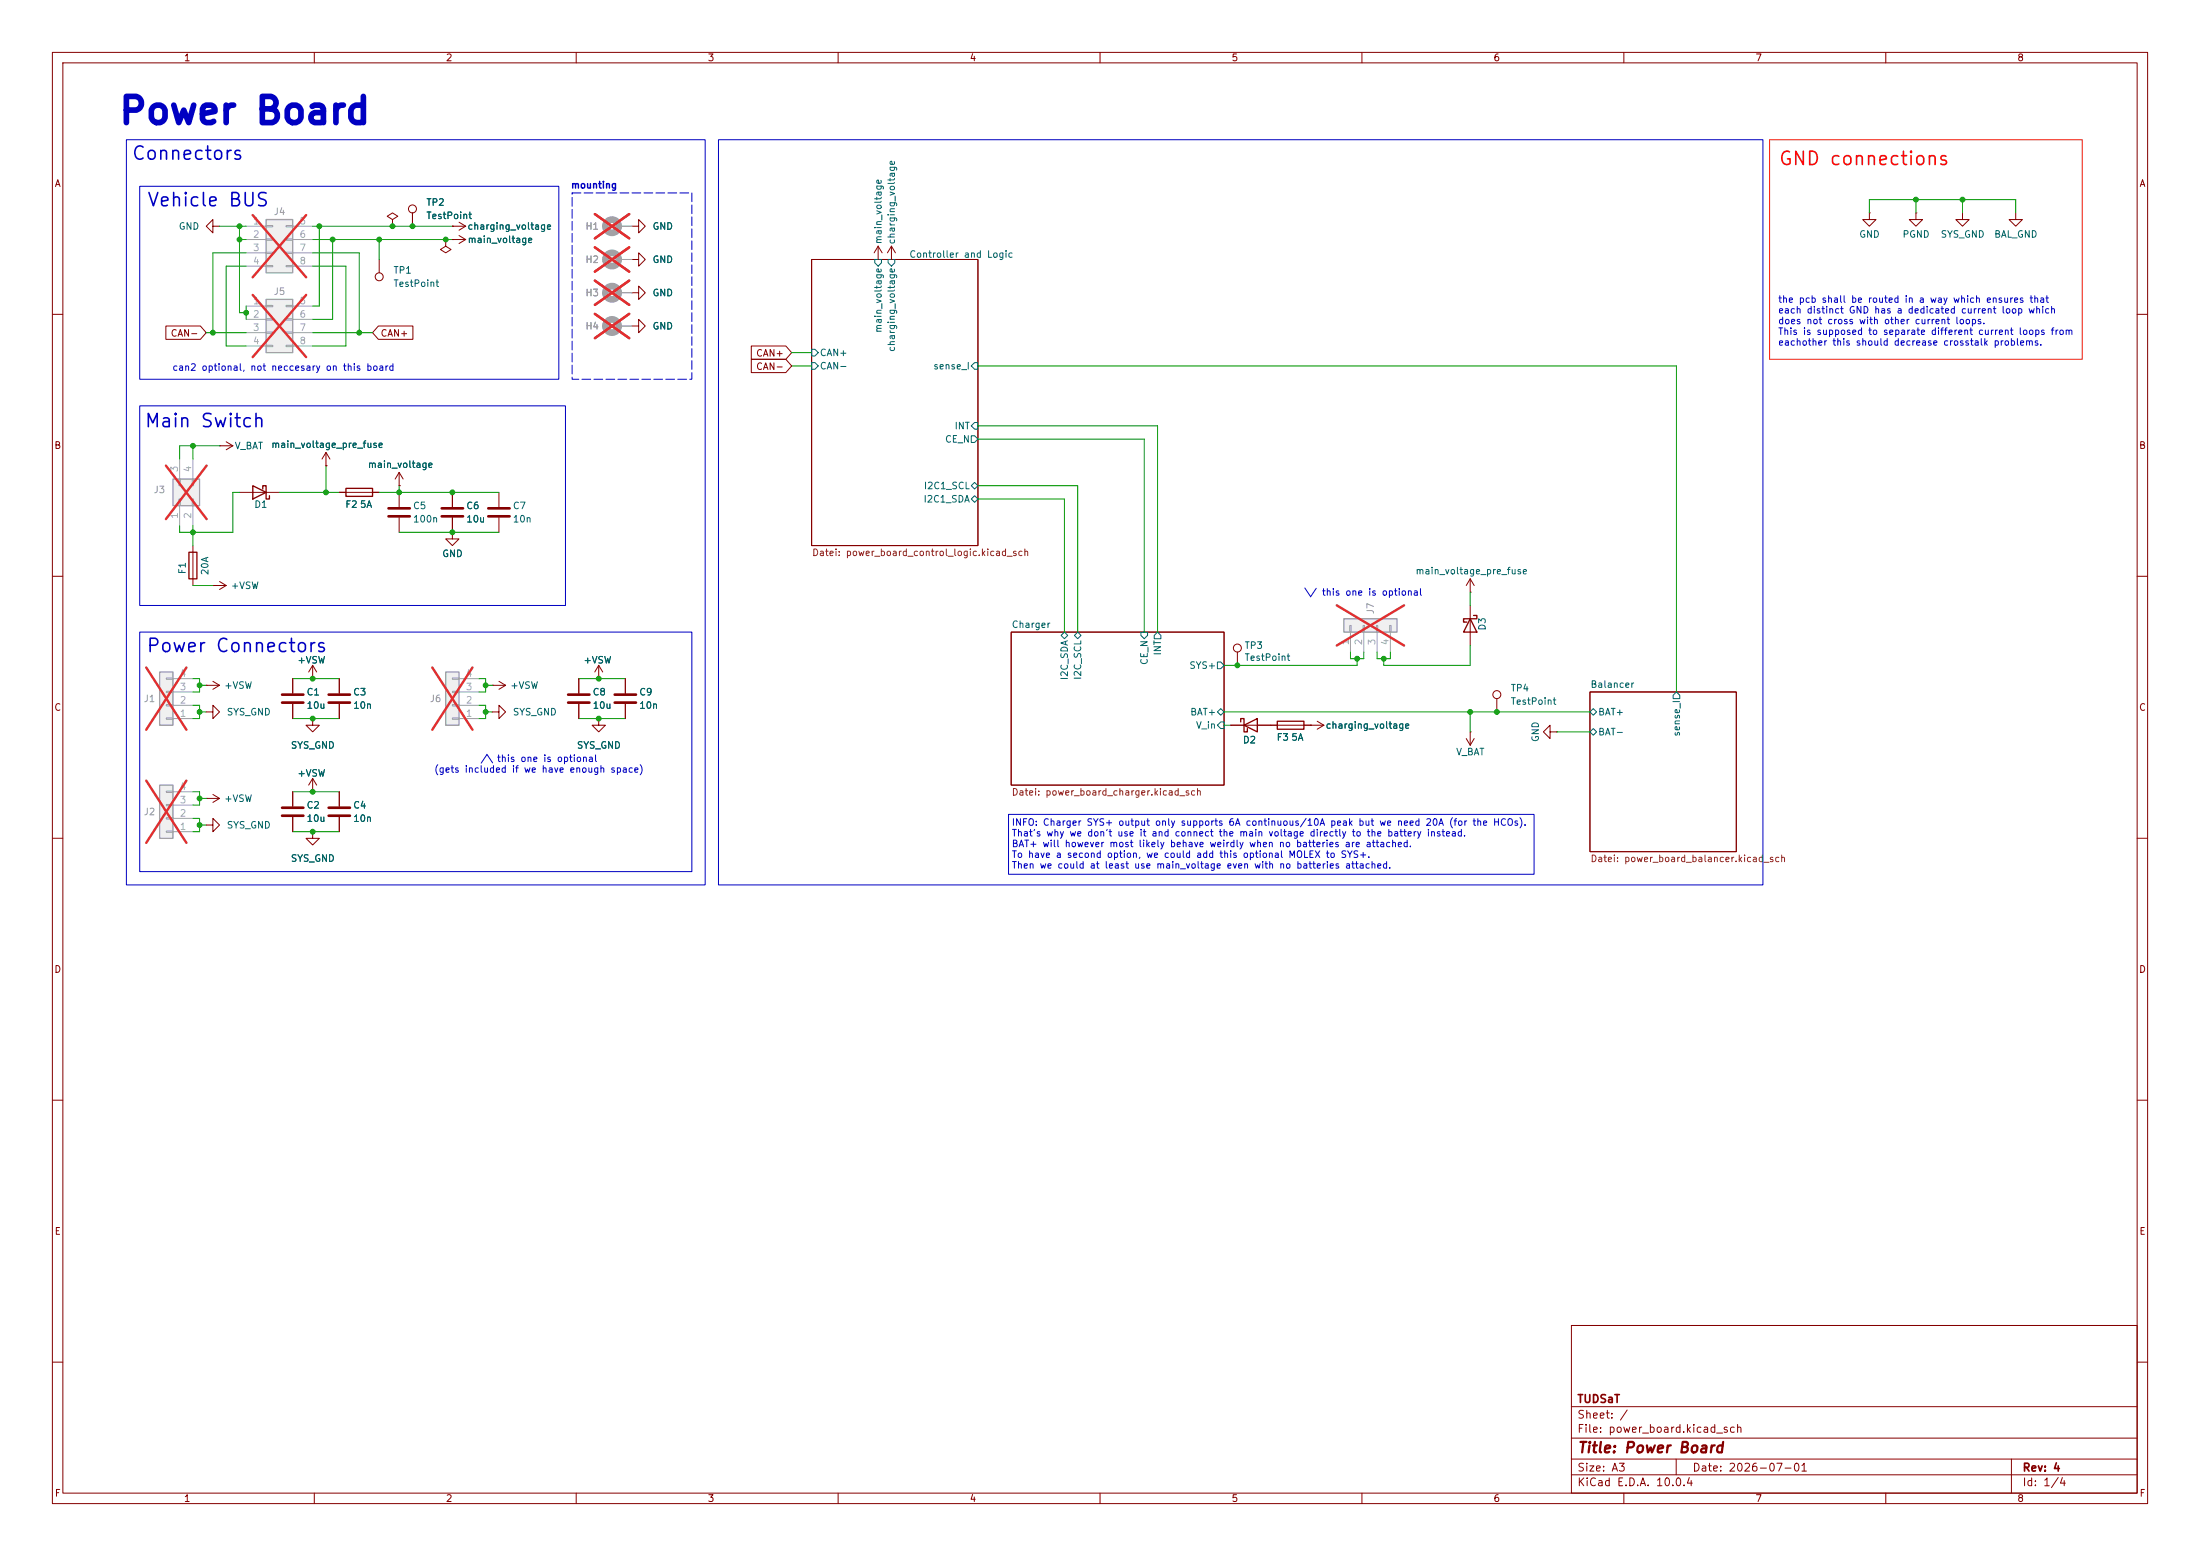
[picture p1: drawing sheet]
<svg xmlns="http://www.w3.org/2000/svg" width="420mm" height="297mm" viewBox="0 0 420 297" stroke-linecap="round" stroke-linejoin="round" font-family="sans-serif">
<g fill="none" stroke="#840000" stroke-width=".19">
<path d="M10 10h400v277h-400zM12 12h396v273h-396zM60 10v2M110 10v2M160 10v2M210 10v2M260 10v2M310 10v2M360 10v2M120.6 55.9h1.3v-1.3l1.3 1.3-1.3 1.3v-1.3M154.9 49.5h31.8v54.6h-31.8zM356.9 40.6v1.3h1.2l-1.2 1.3-1.3-1.3h1.3"/>
<path d="M356.9 40.6h.1M365.8 40.6v1.3h1.2l-1.2 1.3-1.3-1.3h1.3M365.8 40.6h.1M374.6 40.6v1.3h1.3l-1.3 1.3-1.2-1.3h1.2M384.8 40.6v1.3h1.3l-1.3 1.3-1.3-1.3h1.3M10 60h2M408 60h2M41.9 85.1h.1M41.9 85.1h2.5M43.2 84.3l1.2 .8M44.4 85.1l-1.2 .8M45.7 94h7.6"/>
<path d="M10 110h2M36.8 104.1v7.7M40.6 111.8h.1M40.6 111.8h2.6M41.9 111l1.3 .8M43.2 111.8l-1.3 .7M408 110h2M39.4 135.9h1.2v-1.3l1.3 1.3-1.3 1.3v-1.3M59.7 137.2v1.2h1.3l-1.3 1.3-1.3-1.3h1.3M59.7 129.5h.1M59.7 127l-.8 1.3M59.7 127l.8 1.3"/>
<path d="M59.7 127v2.5M110.5 129.5v2.8M110.5 134.4v2.8M114.3 129.5h.1M114.3 137.2v1.2h1.3l-1.3 1.3-1.3-1.3h1.3M114.3 127l-.8 1.3M114.3 127l.8 1.3M114.3 127v2.5M119.4 129.5v2.8M119.4 134.4v2.8M193 120.7h40.7v29.2h-40.7zM234.9 138.4h17.8"/>
<path d="M250.2 138.4h.1M251.5 137.7l1.2 .7M252.7 138.4l-1.2 .8M285.7 133.4v2.5M295.9 139.7v-1.3l-1.3 1.3 1.3 1.3v-1.3h1.3M297.2 139.7h.1M303.5 132.1h28v30.5h-28zM10 160h2M39.4 157.5h1.2v-1.3l1.3 1.3-1.3 1.3v-1.3M55.9 151.1v2.8M55.9 156v2.8M408 160h2"/>
<path d="M10 210h2M408 210h2M300 253h108v32h-108zM10 260h2M300 278.5h108M300 274.5h108M300 268.5h108M320 278.5v3M384 278.5v6.5M408 260h2M60 285v2M110 285v2"/>
<path d="M160 285v2M210 285v2M260 285v2M300 281.5h108M310 285v2M360 285v2"/>
<circle cx="285.8" cy="132.6" r=".76"/>
</g>
<g fill="none" stroke="#006464" stroke-width=".19">
<path d="M167 49.5h1.3v.7l-.7 .6-.6-.6zM169.5 49.5h1.3v.7l-.6 .6-.7-.6zM154.9 69.2h.7l.6 .7-.6 .6h-.7zM154.9 66.7h.7l.6 .6-.6 .6h-.7zM186.1 69.2h.6v1.3h-.6l-.7-.6zM185.4 83.2h.7l.6 .6-.6 .7h-.7zM186.1 80.6h.6v1.3h-.6l-.7-.6zM186.1 94.6l.6 .7-.6 .6-.7-.6zM186.1 92.1l.6 .6-.6 .6-.7-.6zM203.2 120.7l.6 .6-.6 .6-.6-.6zM205.7 120.7l.7 .6-.7 .6-.6-.6zM217.8 120.7h1.3v.6l-.7 .6-.6-.6z"/>
<path d="M221 120.7l.6 .6v.6h-1.3v-.6zM232.4 126.4h.6l.7 .6-.7 .6h-.6zM232.4 135.9l.6-.6 .7 .6-.7 .6zM233 137.8h.7v1.3h-.7l-.6-.7zM303.5 135.9l.7-.6 .6 .6-.6 .6zM303.5 139.7l.7-.6 .6 .6-.6 .6zM320 132.1l.7 .6v.7h-1.3v-.7z"/>
</g>
<path d="M48.3 92.7l2.5 1.3-2.5 1.3zM50.2 93.3v-.6h.6v2.6h.6v-.7M36.1 105.4h1.5v5.1h-1.5zM236.9 137.8v-.6h.6v2.5h.6v-.6M237.5 138.4l2.5-1.2v2.5zM243.8 137.7h5.1v1.5h-5.1z" fill="none" stroke="#840000" stroke-width=".25"/>
<path d="M108.5 132.6h4M108.5 134.1h4M117.3 132.6h4.1M117.3 134.1h4.1M53.8 154.2h4.1M53.8 155.7h4.1" fill="none" stroke="#840000" stroke-width=".51"/>
<path d="M256.5 118.1h10.2v2.6h-10.2z" fill="#f0f0f0"/>
<path d="M256.5 118.1h10.2v2.6h-10.2z" fill="none" stroke="#a1a1a1" stroke-width=".25"/>
<path d="M118.1 55.9h2.5M118.1 49.5h2.5M118.1 43.2h2.5M118.1 62.2h2.5M257.7 119.4h.2v1.3h-.2zM260.2 119.4h.3v1.3h-.3zM262.8 119.4h.2v1.3h-.2zM265.3 119.4h.3v1.3h-.3zM257.8 120.7v3.8M260.3 120.7v3.8M262.9 120.7v3.8M265.4 120.7v3.8" fill="none" stroke="#a1a1a1" stroke-width=".19"/>
<path d="M113.6 53.6l6.5 4.6M113.6 59.9l6.5 4.6M113.6 47.2l6.5 4.6M113.6 40.9l6.5 4.6M120.1 53.6l-6.5 4.6M120.1 59.9l-6.5 4.6M120.1 47.2l-6.5 4.6M120.1 40.9l-6.5 4.6M255.2 115.5l12.8 7.7M268 115.5l-12.8 7.7" fill="none" stroke="#e12e31" stroke-width=".46"/>
<g fill="none" stroke="#840000" stroke-width=".19">
<path d="M120.6 43.2h1.3v-1.3l1.3 1.3-1.3 1.3v-1.3M120.6 49.5h1.3v-1.2l1.3 1.2-1.3 1.3v-1.3M120.6 62.2h1.3v-1.2l1.3 1.2-1.3 1.3v-1.3M86.4 94v2.8M86.4 98.8v2.8M280.7 113h.1M280.7 110.5l-.8 1.3M280.7 110.5l.7 1.3M280.7 110.5v2.5M280.7 115.6v7.6M94 135.9h1.2v-1.3l1.3 1.3-1.3 1.3v-1.3M94 130.8h.1"/>
<path d="M94 130.8h2.5M95.2 130l1.3 .8M96.5 130.8l-1.3 .8"/>
</g>
<path d="M280.7 118.1l1.2 2.6h-2.5zM281.3 117.5h.6v.6h-2.5v.6h.6" fill="none" stroke="#840000" stroke-width=".25"/>
<path d="M84.3 97h4.1M84.3 98.6h4.1" fill="none" stroke="#840000" stroke-width=".51"/>
<g fill="none" stroke="#a1a1a1" stroke-width="1.3">
<circle cx="116.8" cy="49.5" r="1.27"/>
<circle cx="116.8" cy="55.9" r="1.27"/>
<circle cx="116.8" cy="43.2" r="1.27"/>
<circle cx="116.8" cy="62.2" r="1.27"/>
</g>
<path d="M33 91.4h5.1v5.1h-5.1z" fill="#f0f0f0"/>
<path d="M33 91.4h5.1v5.1h-5.1z" fill="none" stroke="#a1a1a1" stroke-width=".25"/>
<path d="M34.2 95.3h.2v1.2h-.2zM34.2 91.4h.2v1.3h-.2zM34.3 87.6v3.8M34.3 96.5v3.8M36.7 95.3h.3v1.2h-.3zM36.7 91.4h.3v1.3h-.3zM36.8 87.6v3.8M36.8 96.5v3.8" fill="none" stroke="#a1a1a1" stroke-width=".19"/>
<path d="M31.7 88.9l7.7 10.2M39.4 88.9l-7.7 10.2" fill="none" stroke="#e12e31" stroke-width=".46"/>
<path d="M53.8 132.6h4.1M53.8 134.1h4.1M62.7 132.6h4.1M62.7 134.1h4.1M62.7 154.2h4.1M62.7 155.7h4.1" fill="none" stroke="#840000" stroke-width=".51"/>
<g fill="none" stroke="#840000" stroke-width=".19">
<path d="M167.6 49.5h.1M167.6 47l-.7 1.3M167.6 47l.8 1.3M167.6 47v2.5M39.4 130.8h.1M39.4 130.8h2.5M40.6 130l1.3 .8M41.9 130.8l-1.3 .8M55.9 129.5v2.8M55.9 134.4v2.8M64.8 129.5v2.8M64.8 134.4v2.8"/>
<path d="M64.8 151.1v2.8M64.8 156v2.8"/>
</g>
<path d="M30.5 149.9h2.5v10.1h-2.5z" fill="#f0f0f0"/>
<path d="M30.5 149.9h2.5v10.1h-2.5z" fill="none" stroke="#a1a1a1" stroke-width=".25"/>
<path d="M31.7 158.6h1.3v.3h-1.3zM31.7 156.1h1.3v.2h-1.3zM31.7 153.5h1.3v.3h-1.3zM31.7 151h1.3v.3h-1.3zM33 158.8h3.8M33 156.2h3.8M33 153.7h3.8M33 151.1h3.8" fill="none" stroke="#a1a1a1" stroke-width=".19"/>
<path d="M27.9 149l7.7 11.9M35.6 149l-7.7 11.9" fill="none" stroke="#e12e31" stroke-width=".46"/>
<path d="M86.4 101.6v1.3h1.2l-1.2 1.2-1.3-1.2h1.3" fill="none" stroke="#840000" stroke-width=".19"/>
<path d="M30.5 128.3h2.5v10.1h-2.5z" fill="#f0f0f0"/>
<path d="M30.5 128.3h2.5v10.1h-2.5z" fill="none" stroke="#a1a1a1" stroke-width=".25"/>
<path d="M31.7 137h1.3v.3h-1.3zM31.7 134.5h1.3v.2h-1.3zM31.7 132h1.3v.2h-1.3zM31.7 129.4h1.3v.3h-1.3zM33 137.2h3.8M33 134.6h3.8M33 132.1h3.8M33 129.5h3.8" fill="none" stroke="#a1a1a1" stroke-width=".19"/>
<path d="M27.9 127.4l7.7 11.9M35.6 127.4l-7.7 11.9" fill="none" stroke="#e12e31" stroke-width=".46"/>
<path d="M85.1 45.7v1.3l1 .6-1 .7-1-.7 1-.6M85.1 45.7h.1M59.7 158.8v1.2h1.3l-1.3 1.3-1.3-1.3h1.3" fill="none" stroke="#840000" stroke-width=".19"/>
<path d="M85.1 128.3h2.5v10.1h-2.5z" fill="#f0f0f0"/>
<path d="M85.1 128.3h2.5v10.1h-2.5z" fill="none" stroke="#a1a1a1" stroke-width=".25"/>
<path d="M86.4 137h1.2v.3h-1.2zM86.4 134.5h1.2v.2h-1.2zM86.4 132h1.2v.2h-1.2zM86.4 129.4h1.2v.3h-1.2zM87.6 137.2h3.8M87.6 134.6h3.8M87.6 132.1h3.8M87.6 129.5h3.8" fill="none" stroke="#a1a1a1" stroke-width=".19"/>
<path d="M82.5 127.4l7.7 11.9M90.2 127.4l-7.7 11.9" fill="none" stroke="#e12e31" stroke-width=".46"/>
<g fill="none" stroke="#840000" stroke-width=".19">
<path d="M40.6 43.2v-1.3l-1.2 1.3 1.2 1.3v-1.3h1.3M74.9 41.9l1-.6-1-.7-1 .7 1 .6v1.3M74.9 43.2h.1M78.7 40.6v2.6M86.4 45.7h.1M86.4 43.2h.1M86.4 45.7h2.5M86.4 43.2h2.5M87.6 45l1.3 .7M87.6 42.4l1.3 .8M88.9 45.7l-1.3 .8M88.9 43.2l-1.3 .7"/>
<path d="M170.2 49.5h.1M170.2 47l-.8 1.3M170.2 47l.7 1.3M170.2 47v2.5M62.2 88.9h.1M62.2 86.4l-.7 1.2M62.2 86.4l.8 1.2M62.2 86.4v2.5M64.8 94h7.6M76.2 92.7h.1M76.2 90.2l-.8 1.2M76.2 90.2l.8 1.2"/>
<path d="M76.2 90.2v2.5M76.2 94v2.8M76.2 98.8v2.8M95.2 94v2.8M95.2 98.8v2.8M280.7 139.7h.1M280.7 139.7v2.5M39.4 152.4h.1M39.4 152.4h2.5M40.6 151.6l1.3 .8M41.9 152.4l-1.3 .8M59.7 151.1h.1"/>
<path d="M59.7 148.6l-.8 1.3M59.7 148.6l.8 1.3M59.7 148.6v2.5M279.9 141l.8 1.2M281.4 141l-.7 1.2"/>
<circle cx="78.7" cy="39.9" r=".76"/>
</g>
<path d="M74.2 97h4M74.2 98.6h4M93.2 97h4.1M93.2 98.6h4.1" fill="none" stroke="#840000" stroke-width=".51"/>
<path d="M66 93.2h5.1v1.5h-5.1z" fill="none" stroke="#840000" stroke-width=".25"/>
<path d="M50.8 41.9h5.1v10.2h-5.1z" fill="#f0f0f0"/>
<path d="M50.8 41.9h5.1v10.2h-5.1z" fill="none" stroke="#a1a1a1" stroke-width=".25"/>
<g fill="none" stroke="#a1a1a1" stroke-width=".19">
<path d="M47 43.2h3.8M47 45.7h3.8M47 48.3h3.8M47 50.8h3.8M50.8 43.1h1.3v.2h-1.3zM50.8 45.6h1.3v.2h-1.3zM50.8 48.1h1.3v.3h-1.3zM50.8 50.7h1.3v.2h-1.3zM54.6 43.1h1.3v.2h-1.3zM54.6 45.6h1.3v.2h-1.3zM54.6 48.1h1.3v.3h-1.3zM54.6 50.7h1.3v.2h-1.3z"/>
<path d="M55.9 43.2h3.8M55.9 45.7h3.8M55.9 48.3h3.8M55.9 50.8h3.8"/>
</g>
<path d="M48.2 41.1l10.2 11.8M58.4 41.1l-10.2 11.8" fill="none" stroke="#e12e31" stroke-width=".46"/>
<g fill="none" stroke="#840000" stroke-width=".19">
<path d="M72.4 49.5v2.6"/>
<circle cx="72.4" cy="52.8" r=".76"/>
</g>
<path d="M50.8 57.2h5.1v10.1h-5.1z" fill="#f0f0f0"/>
<path d="M50.8 57.2h5.1v10.1h-5.1z" fill="none" stroke="#a1a1a1" stroke-width=".25"/>
<g fill="none" stroke="#a1a1a1" stroke-width=".19">
<path d="M47 58.4h3.8M50.8 58.3h1.3v.2h-1.3zM54.6 58.3h1.3v.2h-1.3zM55.9 58.4h3.8M118.1 55.9h2.5M118.1 49.5h2.5M118.1 43.2h2.5M47 61h3.8M47 63.5h3.8M47 66h3.8M50.8 60.8h1.3v.3h-1.3zM50.8 63.4h1.3v.2h-1.3z"/>
<path d="M50.8 65.9h1.3v.3h-1.3zM54.6 60.8h1.3v.3h-1.3zM54.6 63.4h1.3v.2h-1.3zM54.6 65.9h1.3v.3h-1.3zM55.9 61h3.8M55.9 63.5h3.8M55.9 66h3.8M118.1 62.2h2.5"/>
</g>
<path d="M48.2 56.3l10.2 11.9M58.4 56.3l-10.2 11.9M113.6 53.6l6.5 4.6M113.6 59.9l6.5 4.6M113.6 47.2l6.5 4.6M113.6 40.9l6.5 4.6M120.1 53.6l-6.5 4.6M120.1 59.9l-6.5 4.6M120.1 47.2l-6.5 4.6M120.1 40.9l-6.5 4.6" fill="none" stroke="#e12e31" stroke-width=".46"/>
<g fill="none" stroke="#840000" stroke-width=".19">
<path d="M78.7 40.6v2.6M85.1 45.7h.1M86.4 43.2h.1M86.4 45.7h.1M31.7 62.2h6.6l1.1 1.3-1.1 1.3h-6.6zM72.2 62.2h6.6v2.6h-6.6l-1.1-1.3zM143.4 68.6h6.6l1.1 1.3-1.1 1.2h-6.6zM143.4 66h6.6l1.1 1.3-1.1 1.3h-6.6zM62.2 88.9h.1M64.8 94h1.2M71.1 94h1.3M76.2 92.7h.1"/>
<path d="M86.4 94v2.8M86.4 98.8v2.8M55.9 129.5v2.8M55.9 134.4v2.8M59.7 129.5h.1M64.8 129.5v2.8M64.8 134.4v2.8M110.5 129.5v2.8M110.5 134.4v2.8M114.3 129.5h.1M119.4 129.5v2.8M119.4 134.4v2.8"/>
<path d="M234.9 138.4h2.6M236.2 124.5v2.5M240 138.4h3.8M248.9 138.4h1.3M250.2 138.4h.1M55.9 151.1v2.8M55.9 156v2.8M59.7 151.1h.1M64.8 151.1v2.8M64.8 156v2.8"/>
<circle cx="236.2" cy="123.7" r=".76"/>
</g>
<g fill="none" stroke="#009600" stroke-width=".19">
<path d="M365.8 38.1v2.5M374.6 38.1v2.5M41.9 43.2h5.1M45.7 45.7h1.3M45.7 43.2v16.5h1.3M47 50.8h-3.8v15.2h3.8M47 58.4v2.6M47 48.3h-6.4v15.2M59.7 50.8h6.3v15.2h-6.3M59.7 45.7h26.7M59.7 43.2h26.7M59.7 48.3h8.9v15.2"/>
<path d="M61 43.2v15.2h-1.3M63.5 45.7v15.3h-3.8M72.4 45.7v3.8M356.9 40.6v-2.5h27.9v2.5M39.4 63.5h7.6M59.7 63.5h11.4M151.1 69.9h3.8M151.1 67.3h3.8M186.7 69.9h133.3v62.2M36.8 85.1v2.5M41.9 85.1h-7.6v2.5M45.7 94h-1.3v7.6h-10.1v-1.3"/>
<path d="M53.3 94h11.5M62.2 88.9v5.1M72.4 94h22.8M76.2 92.7v1.3M186.7 81.3h34.3v39.4M186.7 95.3h16.5v25.4M186.7 92.7h19v28M186.7 83.8h31.7v36.9M36.8 111.8h3.8M36.8 100.3v3.8M76.2 101.6h19M280.7 113v2.6"/>
<path d="M36.8 134.6h1.3v2.6h-1.3M36.8 129.5h1.3v2.6h-1.3M38.1 135.9h1.3M38.1 130.8h1.3M55.9 137.2h8.9M55.9 129.5h8.9M91.4 134.6h1.3v2.6h-1.3M91.4 129.5h1.3v2.6h-1.3M92.7 135.9h1.3M92.7 130.8h1.3M110.5 137.2h8.9M110.5 129.5h8.9"/>
<path d="M233.7 135.9h69.8M233.7 138.4h1.2M257.8 124.5v1.2h2.5v-1.2M259.1 125.7v1.3h-25.4M262.9 124.5v1.2h2.5v-1.2M280.7 123.2v3.8h-16.5v-1.3M280.7 135.9v3.8M297.2 139.7h6.3M36.8 151.1h1.3v2.6h-1.3M36.8 156.2h1.3v2.6h-1.3M38.1 152.4h1.3M38.1 157.5h1.3"/>
<path d="M55.9 151.1h8.9M55.9 158.8h8.9"/>
</g>
<path d="M109.2 36.8h22.9v35.6h-22.9z" fill="none" stroke="#0000c2" stroke-width=".19" stroke-dasharray="1.7 .6"/>
<path d="M24.1 26.7h110.5v142.2h-110.5zM26.7 35.6h80v36.8h-80zM137.2 26.7h199.3v142.2h-199.3zM26.7 77.5h81.2v38.1h-81.2zM26.7 120.7h105.4v45.7h-105.4zM192.5 155.4h100.4v11.5h-100.4z" fill="none" stroke="#0000c2" stroke-width=".19"/>
<path d="M337.8 26.7h59.7v41.9h-59.7z" fill="none" stroke="#ff1b00" stroke-width=".19"/>
<g fill="#009600" stroke="#009600" stroke-width=".19">
<circle cx="45.7" cy="43.2" r=".46"/>
<circle cx="61" cy="43.2" r=".46"/>
<circle cx="74.9" cy="43.2" r=".46"/>
<circle cx="78.7" cy="43.2" r=".46"/>
<circle cx="36.8" cy="85.1" r=".46"/>
<circle cx="68.6" cy="63.5" r=".46"/>
<circle cx="40.6" cy="63.5" r=".46"/>
<circle cx="36.8" cy="101.6" r=".46"/>
<circle cx="38.1" cy="130.8" r=".46"/>
<circle cx="92.7" cy="135.9" r=".46"/>
<circle cx="114.3" cy="129.5" r=".46"/>
<circle cx="92.7" cy="130.8" r=".46"/>
<circle cx="114.3" cy="137.2" r=".46"/>
<circle cx="63.5" cy="45.7" r=".46"/>
<circle cx="45.7" cy="45.7" r=".46"/>
<circle cx="72.4" cy="45.7" r=".46"/>
<circle cx="47" cy="59.7" r=".46"/>
<circle cx="85.1" cy="45.7" r=".46"/>
<circle cx="38.1" cy="157.5" r=".46"/>
<circle cx="59.7" cy="158.8" r=".46"/>
<circle cx="59.7" cy="137.2" r=".46"/>
<circle cx="38.1" cy="152.4" r=".46"/>
<circle cx="59.7" cy="151.1" r=".46"/>
<circle cx="259.1" cy="125.7" r=".46"/>
<circle cx="236.2" cy="127" r=".46"/>
<circle cx="285.7" cy="135.9" r=".46"/>
<circle cx="280.7" cy="135.9" r=".46"/>
<circle cx="365.8" cy="38.1" r=".46"/>
<circle cx="264.2" cy="125.7" r=".46"/>
<circle cx="374.6" cy="38.1" r=".46"/>
<circle cx="38.1" cy="135.9" r=".46"/>
<circle cx="59.7" cy="129.5" r=".46"/>
<circle cx="86.4" cy="94" r=".46"/>
<circle cx="86.4" cy="101.6" r=".46"/>
<circle cx="76.2" cy="94" r=".46"/>
<circle cx="62.2" cy="94" r=".46"/>
</g>
<text font-size="5" fill="#0000c2" x="22.4" y="24.9">Power Board</text>
<g font-size="2.5" fill="#0000c2">
<text x="25" y="31.2">Connectors</text>
<text x="27.9" y="40">Vehicle BUS</text>
<text x="27.5" y="82.2">Main Switch</text>
<text x="27.8" y="125.1">Power Connectors</text>
</g>
<text font-size="2.5" fill="#ff0007" x="339.4" y="32.2">GND connections</text>
<text font-size="2" fill="#840000" x="301" y="277.8">Title: Power Board</text>
<g font-size="1.5" fill="#840000">
<text x="301" y="268.1">TUDSaT</text>
<text x="301" y="273.8">File: power_board.kicad_sch</text>
<text x="301" y="271.1">Sheet: /</text>
<text x="301" y="281.2">Size: A3</text>
<text x="323" y="281.2">Date: 2026-07-01</text>
<text x="386" y="281.2">Rev: 4</text>
<text x="301" y="284">KiCad E.D.A. 10.0.4</text>
<text x="386" y="284">Id: 1/4</text>
</g>
<g font-size="1.3" fill="#840000">
<text x="35" y="12">1</text>
<text x="85" y="12">2</text>
<text x="135" y="12">3</text>
<text x="185" y="12">4</text>
<text x="235" y="12">5</text>
<text x="285" y="12">6</text>
<text x="335" y="12">7</text>
<text x="385" y="12">8</text>
<text x="10.3" y="36">A</text>
<text x="408.3" y="36">A</text>
<text x="32.5" y="64.6">CAN-</text>
<text x="72.5" y="64.6">CAN+</text>
<text x="144.2" y="70.9">CAN-</text>
<text x="144.2" y="68.4">CAN+</text>
<text x="10.3" y="86">B</text>
<text x="408.2" y="86">B</text>
<text x="10.3" y="136">C</text>
<text x="408.2" y="136">C</text>
<text x="10.3" y="186">D</text>
<text x="408.2" y="186">D</text>
<text x="10.3" y="236">E</text>
<text x="408.3" y="236">E</text>
<text x="10.3" y="286">F</text>
<text x="35" y="287">1</text>
<text x="85" y="287">2</text>
<text x="135" y="287">3</text>
<text x="185" y="287">4</text>
<text x="235" y="287">5</text>
<text x="285" y="287">6</text>
<text x="335" y="287">7</text>
<text x="385" y="287">8</text>
<text x="408.3" y="286">F</text>
</g>
<g font-size="1.3" fill="#989898">
<text x="52.1" y="41.4">J4</text>
<text x="111.7" y="44.2">H1</text>
<text x="111.7" y="50.5">H2</text>
<text x="52.1" y="56.6">J5</text>
<text x="111.7" y="56.9">H3</text>
<text x="111.7" y="63.2">H4</text>
<text x="29.2" y="94.4">J3</text>
<text x="262.6" y="117.3" transform="rotate(-90 262.6 117.3)">J7</text>
<text x="27.3" y="134.3">J1</text>
<text x="81.9" y="134.3">J6</text>
<text x="27.3" y="155.9">J2</text>
</g>
<g font-size="1.3" fill="#006464">
<text x="81.3" y="39.6">TP2</text>
<text x="34" y="44.2">GND</text>
<text x="81.3" y="42.1">TestPoint</text>
<text x="89.1" y="44.2">charging_voltage</text>
<text x="89.2" y="46.7">main_voltage</text>
<text x="124.5" y="44.2">GND</text>
<text x="168.6" y="46.7" transform="rotate(-90 168.6 46.7)">main_voltage</text>
<text x="171.2" y="46.8" transform="rotate(-90 171.2 46.8)">charging_voltage</text>
<text x="354.8" y="45.7">GND</text>
<text x="363.1" y="45.7">PGND</text>
<text x="370.4" y="45.7">SYS_GND</text>
<text x="380.6" y="45.7">BAL_GND</text>
<text x="75" y="52.5">TP1</text>
<text x="124.5" y="50.5">GND</text>
<text x="173.5" y="49.5">Controller and Logic</text>
<text x="75" y="55.1">TestPoint</text>
<text x="124.5" y="56.9">GND</text>
<text x="124.5" y="63.2">GND</text>
<text x="168.6" y="63.7" transform="rotate(-90 168.6 63.7)">main_voltage</text>
<text x="156.4" y="70.8">CAN-</text>
<text x="156.4" y="68.3">CAN+</text>
<text x="171.2" y="67.3" transform="rotate(-90 171.2 67.3)">charging_voltage</text>
<text x="178.1" y="70.8">sense_I</text>
<text x="182.1" y="82.3">INT</text>
<text x="44.7" y="86.1">V_BAT</text>
<text x="51.7" y="85.8">main_voltage_pre_fuse</text>
<text x="70.1" y="89.6">main_voltage</text>
<text x="180.3" y="84.8">CE_N</text>
<text x="176.3" y="93.7">I2C1_SCL</text>
<text x="48.4" y="97.2">D1</text>
<text x="65.8" y="97.2">F2</text>
<text x="68.6" y="97.2">5A</text>
<text x="78.7" y="97.5">C5</text>
<text x="78.7" y="100">100n</text>
<text x="88.9" y="97.5">C6</text>
<text x="88.9" y="100">10u</text>
<text x="97.8" y="97.5">C7</text>
<text x="97.8" y="100">10n</text>
<text x="176.2" y="96.2">I2C1_SDA</text>
<text x="84.3" y="106.6">GND</text>
<text x="35.8" y="109.7" transform="rotate(-90 35.8 109.7)">F1</text>
<text x="40.1" y="109.9" transform="rotate(-90 40.1 109.9)">20A</text>
<text x="44" y="112.7">+VSW</text>
<text x="270.1" y="109.9">main_voltage_pre_fuse</text>
<text x="193" y="120.2">Charger</text>
<text x="222" y="125.2" transform="rotate(-90 222 125.2)">INT</text>
<text x="237.5" y="124.2">TP3</text>
<text x="283.9" y="120.5" transform="rotate(-90 283.9 120.5)">D3</text>
<text x="42.7" y="131.8">+VSW</text>
<text x="56.7" y="127">+VSW</text>
<text x="97.3" y="131.8">+VSW</text>
<text x="111.3" y="127">+VSW</text>
<text x="204.2" y="129.9" transform="rotate(-90 204.2 129.9)">I2C_SDA</text>
<text x="206.7" y="129.9" transform="rotate(-90 206.7 129.9)">I2C_SCL</text>
<text x="219.4" y="127" transform="rotate(-90 219.4 127)">CE_N</text>
<text x="226.9" y="128">SYS+</text>
<text x="237.5" y="126.4">TestPoint</text>
<text x="303.5" y="131.6">Balancer</text>
<text x="43.2" y="136.9">SYS_GND</text>
<text x="58.4" y="133.1">C1</text>
<text x="58.4" y="135.6">10u</text>
<text x="67.3" y="133.1">C3</text>
<text x="67.3" y="135.6">10n</text>
<text x="97.8" y="136.9">SYS_GND</text>
<text x="113" y="133.1">C8</text>
<text x="113" y="135.6">10u</text>
<text x="121.9" y="133.1">C9</text>
<text x="121.9" y="135.6">10n</text>
<text x="227.1" y="136.9">BAT+</text>
<text x="288.3" y="132.3">TP4</text>
<text x="288.3" y="134.8">TestPoint</text>
<text x="305" y="136.9">BAT+</text>
<text x="55.4" y="143.2">SYS_GND</text>
<text x="110" y="143.2">SYS_GND</text>
<text x="228.2" y="139.4">V_in</text>
<text x="237.2" y="142.2">D2</text>
<text x="243.6" y="141.7">F3</text>
<text x="246.4" y="141.7">5A</text>
<text x="253" y="139.4">charging_voltage</text>
<text x="294.1" y="141.7" transform="rotate(-90 294.1 141.7)">GND</text>
<text x="305" y="140.7">BAT-</text>
<text x="321" y="140.7" transform="rotate(-90 321 140.7)">sense_I</text>
<text x="56.7" y="148.5">+VSW</text>
<text x="277.9" y="144.5">V_BAT</text>
<text x="42.7" y="153.4">+VSW</text>
<text x="58.4" y="154.6">C2</text>
<text x="67.3" y="154.6">C4</text>
<text x="43.2" y="158.5">SYS_GND</text>
<text x="58.4" y="157.2">10u</text>
<text x="67.3" y="157.2">10n</text>
<text x="55.4" y="164.8">SYS_GND</text>
</g>
<g font-size="1.3" fill="#0000c2">
<text x="108.9" y="36.3">mounting</text>
<text x="339.3" y="58.1">the pcb shall be routed in a way which ensures that</text>
<text x="339.3" y="60.1">each distinct GND has a dedicated current loop which</text>
<text x="339.3" y="62.2">does not cross with other current loops.</text>
<text x="339.3" y="64.2">This is supposed to separate different current loops from</text>
<text x="32.8" y="71.1">can2 optional, not neccesary on this board</text>
<text x="339.3" y="66.3">eachother this should decrease crosstalk problems.</text>
<text x="249.1" y="114">\/ this one is optional</text>
<text x="82.8" y="147.8">(gets included if we have enough space)</text>
<text x="91.6" y="145.7">/\ this one is optional</text>
<text x="193" y="157.9">INFO: Charger SYS+ output only supports 6A continuous/10A peak but we need 20A (for the HCOs).</text>
<text x="193" y="160">That's why we don't use it and connect the main voltage directly to the battery instead.</text>
<text x="193" y="162">BAT+ will however most likely behave weirdly when no batteries are attached.</text>
<text x="193" y="164.1">To have a second option, we could add this optional MOLEX to SYS+.</text>
<text x="193" y="166.1">Then we could at least use main_voltage even with no batteries attached.</text>
</g>
<g font-size="1.3" fill="#aaa">
<text x="48.2" y="43.2">1</text>
<text x="48.2" y="45.7">2</text>
<text x="57.1" y="43.2">5</text>
<text x="57.1" y="45.7">6</text>
<text x="48.2" y="48.2">3</text>
<text x="48.2" y="50.8">4</text>
<text x="57.1" y="48.2">7</text>
<text x="57.1" y="50.8">8</text>
<text x="48.2" y="58.4">1</text>
<text x="57.1" y="58.4">5</text>
<text x="48.2" y="60.9">2</text>
<text x="48.2" y="63.5">3</text>
<text x="57.1" y="60.9">6</text>
<text x="57.1" y="63.5">7</text>
<text x="48.2" y="66">4</text>
<text x="57.1" y="66">8</text>
<text x="34.3" y="90.2" transform="rotate(-90 34.3 90.2)">3</text>
<text x="36.8" y="90.2" transform="rotate(-90 36.8 90.2)">4</text>
<text x="34.3" y="99.1" transform="rotate(-90 34.3 99.1)">1</text>
<text x="36.8" y="99.1" transform="rotate(-90 36.8 99.1)">2</text>
<text x="257.8" y="123.3" transform="rotate(-90 257.8 123.3)">1</text>
<text x="260.3" y="123.3" transform="rotate(-90 260.3 123.3)">2</text>
<text x="262.9" y="123.3" transform="rotate(-90 262.9 123.3)">3</text>
<text x="265.4" y="123.3" transform="rotate(-90 265.4 123.3)">4</text>
<text x="34.2" y="129.5">4</text>
<text x="88.8" y="129.5">4</text>
<text x="34.2" y="137.1">1</text>
<text x="34.2" y="134.6">2</text>
<text x="34.2" y="132.1">3</text>
<text x="88.8" y="137.1">1</text>
<text x="88.8" y="134.6">2</text>
<text x="88.8" y="132.1">3</text>
<text x="34.2" y="153.6">3</text>
<text x="34.2" y="151.1">4</text>
<text x="34.2" y="158.7">1</text>
<text x="34.2" y="156.2">2</text>
</g>
<g font-size="1.3" fill="#725600">
<text x="154.9" y="106.4">Datei: power_board_control_logic.kicad_sch</text>
<text x="193" y="152.2">Datei: power_board_charger.kicad_sch</text>
<text x="303.5" y="164.9">Datei: power_board_balancer.kicad_sch</text>
</g>
</svg>
